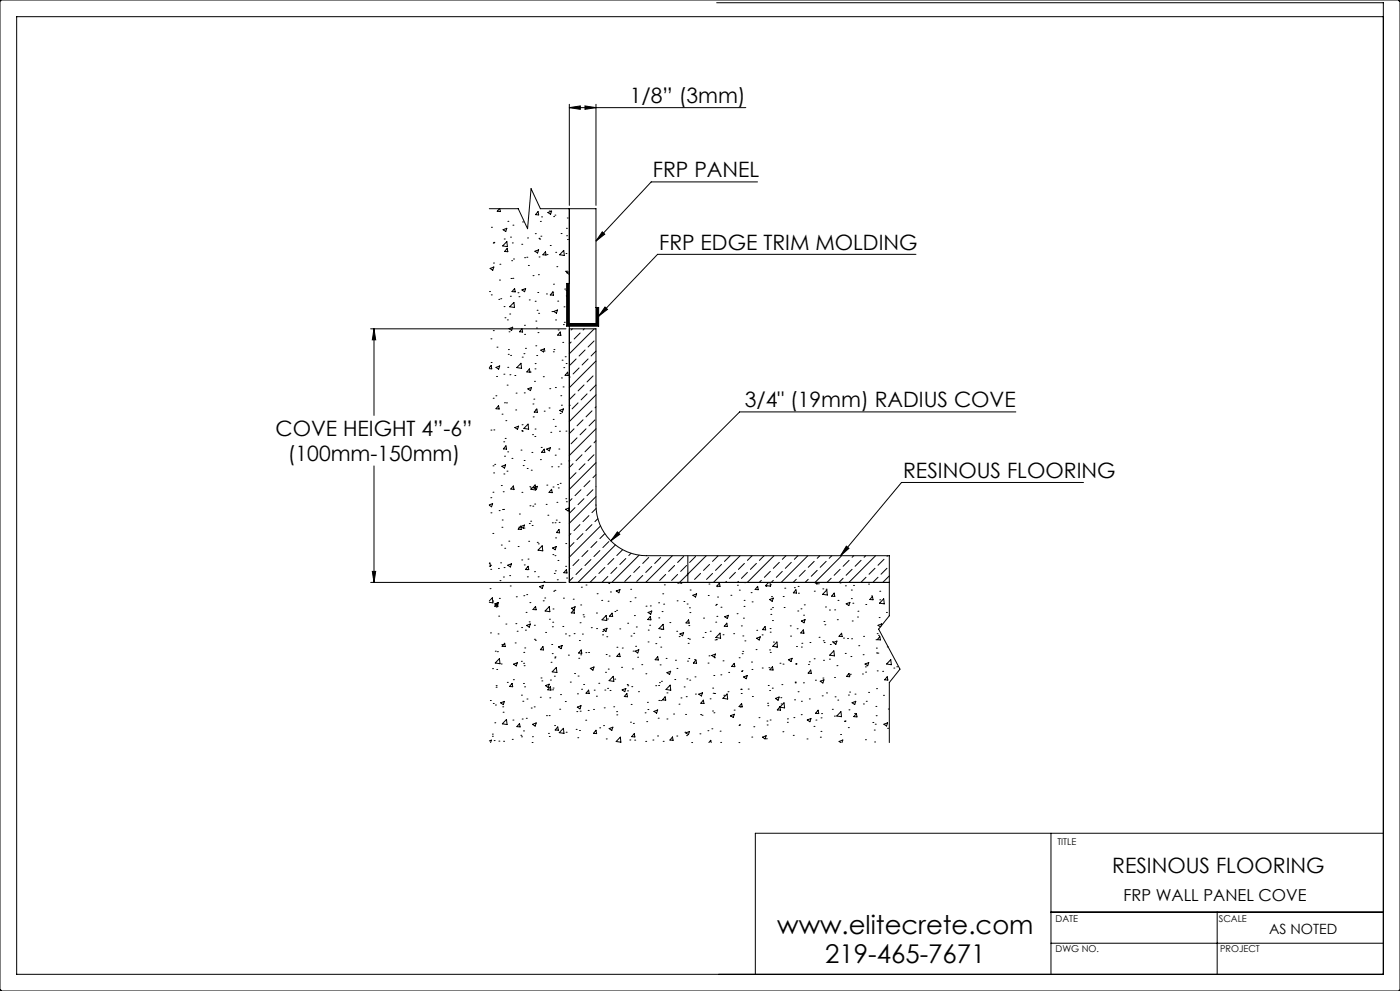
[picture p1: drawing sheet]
<svg xmlns="http://www.w3.org/2000/svg" width="420mm" height="297mm" viewBox="0 0 420 297" stroke-linecap="round" stroke-linejoin="round" font-family="sans-serif">
<g fill="none" stroke="#000" stroke-width=".3">
<path d="M-.1 0h420.1M0 0l.4 .4M0 -.1v297.2M0 0h.1M419.9 0h.1M420 -.1v297.2M420 0l-.4 .4M215 .8h200v291.2h-410v-287h410M170.8 31.3v30.2M170.8 32.3h52.9M170.8 32.3l3.3-.6v1.1zM175.5 31.7l3.3 .6-3.3 .5z"/>
<path d="M178.8 31.3v30.2M227.3 54.5h-31.9l-16.6 17.7M146.8 62.5h8.7l2.8 6 1-12 2.8 6h16.7v34.4h-8v-34.4M147.4 68.1h.1M148 72.9h.1M148 78.8h.1M148.2 72.6h.1M149.8 62.5l-.6 .8 .9 .1-.1-.9M150 79.2h.1M150.9 68.9l1.1-.5-.3 1zM151.3 71.6h.1M152 72.4l.2 1.5-1.4-.2z"/>
<path d="M152.2 74.4l.1 1h-.9zM152.4 66.3h.1M153.2 71.1h.1M153.5 78.1h.1M153.7 72.8h.1M153.9 67.5h.1M154 77.6h.1M156.5 73.2h.1M156.8 66.5h.1M157.4 77.2h.1M158.1 77.1h.1M158.3 71.3h.1"/>
<path d="M158.5 79.6h.1M160.5 75.3l1.1-.4-.3 .9zM160.6 70h.1M161.4 63.4l.2 1-1-.1zM161.7 71.4h.1M161.7 77h.1M161.9 71.7h.1M162.1 66.4h.1M162.3 70.8h.1M162.5 65h.1M163.6 75.4l.2 1h-.9zM164.1 76.3h.1"/>
<path d="M164.4 63.7l1.1-.4-.3 .9zM164.8 63.2h.1M165.1 73.6h.1M166.1 64.9h.1M166.5 64.5h.1M166.7 75.6h.1M167.1 79.9h.1M168.3 70h.1M169.1 75.1l.2 1.5-1.4-.3zM169.8 76h.1M169.9 68.4h.1M170 70.7h.1"/>
<path d="M170.2 65.3h.1M170.2 71.8h.1M180.7 69.5l.7 .7-2.6 2zM274.8 76.2h-77.5l-17.7 18.6M111.2 98.5h58.6M112.2 98.5v26M112.2 98.5l.5 3.4h-1zM146.9 87.4h.1M147 80.5l1.2-.5-.4 1zM147.4 88.4h.1M148 99.1h.1M149.6 89.7h.1"/>
<path d="M149.8 83.9h.1M150.2 89.5h.1M151.2 91.9h.1M151.5 95.2h.1M152.2 95.9h.1M152.7 98.5l1.1-.4-.3 .9zM152.7 99.4h.1M152.9 94.1h.1M153.1 88.8h.1M153.3 83.5h.1M153.8 83.4h.1M154.2 90.6l.1 1.6-1.4-.3z"/>
<path d="M154.4 86.5l.2 1-1-.1zM155.4 87.7h.1M155.7 88.9h.1M156.6 86.9l1.1-.4-.3 .9zM156.6 98.5l.2 1-1-.1zM156.7 86.8h.1M157.3 97.5h.1M158.8 89.9h.1M159.9 82.6h.1M160.5 90.3h.1M160.8 96.2h.1M160.9 98.3h.1"/>
<path d="M161.1 93h.1M161.3 87.7h.1M161.4 99.7h.1M161.5 82.3h.1M161.6 93.9h.1M163.9 88.1h.1M165.6 93.4h.1M165.8 87.6h.1M165.9 87.5l.1 1-.9-.1zM166 85.2h.1M166.1 93.3l1.2-.4-.4 1zM166.7 95.9h.1"/>
<path d="M167.3 90.2h.1M167.4 98.9h.1M168.1 99.5l.2 1-1-.1zM169 97.3h.1M169.2 92h.1M169.3 96.6h.1M169.4 86.6h.1M169.6 81.3h.1M169.8 87.1h.1M169.9 88.7h.1M170 81.3h.1M170.8 81.4l-.8 .3 .8 .6"/>
<path d="M170.8 98.5h8v52.8a15.2 15.2 0 0 0 15.2 15.2h72.8v18l-3.2 4 6.4 12-3.2 4v18M170.8 97.7v76.8h96M170.8 84.9h-.8v12.8h9.6v-5.6h-.8M171.7 98.5l-.4 .4M174 99.8l-1.8 1.8M175.3 98.5l-.4 .4M178.3 98.5l-7.5 7.5M181.5 92l.7 .7-2.6 2.1zM146.8 110.2l.5-.7 .2 1h-.7M147.3 101.5h.1M147.3 108.6h.1M147.9 119.4h.1"/>
<path d="M148.8 118.6h.1M148.8 110.1l1.1-.4-.3 .9zM149 112.8h.1M149.1 104h.1M151.2 112.2h.1M152.1 115.4h.1M152.3 110.1h.1M152.5 106.2h.1M152.5 104.8h.1M153 112.3h.1M153.2 106.5h.1M154.5 112.5h.1"/>
<path d="M154.8 117.8h.1M156.3 108.9l.2 1.5-1.5-.2zM156.7 107h.1M157.2 106h.1M157.3 117.7h.1M157.4 100.2h.1M157.6 104.4h.1M158.3 116.5l1.2-.4-.4 1zM158.8 110.5l.2 1h-.9zM159 111.5h.1M160.2 119.6h.1M160.3 114.3h.1"/>
<path d="M160.5 110.5h.1M160.5 109h.1M160.7 103.6h.1M161 106.6h.1M162.2 104.9l1.2-.4-.4 1zM163 112.9h.1M163.2 105.2h.1M164.9 116.5h.1M166 105.4h.1M166.2 104.8h.1M166.6 116.1h.1M168.2 118.6h.1"/>
<path d="M168.4 113.3h.1M168.6 107.9h.1M168.8 102.6h.1M168.9 116h.1M169.1 110.2h.1M169.6 106.9h.1M169.8 108.9h.1M170.3 111.5l.2 1h-1zM171 113l-.2 .2M171.3 102.5l-.5 .6M172.5 118l-1.7 1.8M172.8 107.6l-1.8 1.8"/>
<path d="M173.7 110.3l-1.8 1.8M175.2 115.4l-1.8 1.8M175.5 104.9l-1.8 1.8M176.1 118l-1.8 1.8M176.4 107.6l-1.8 1.8M177.9 112.7l-1.8 1.8M178.2 102.2l-1.8 1.8M178.8 108.2l-8 8M178.8 118.3l-8 8M178.8 105.2l-1.5 1.5M178.8 115.4l-1.8 1.8M112.2 139.6v34.9"/>
<path d="M147.3 128.9h.1M147.9 139.6h.1M148.2 128.8h.1M148.4 139.2h.1M149.6 121.6l.2 1-1-.1zM150.6 139.7l1.1-.4-.3 1zM150.6 124.1h.1M151.1 132.4h.1M151.3 120.7h.1M151.4 136.7h.1M151.5 131.4h.1M151.7 126.1h.1"/>
<path d="M151.8 133.6l.2 1-1-.1zM151.9 120.7h.1M152.3 135.4h.1M153.6 137.4h.1M154.5 128.1l1.1-.4-.3 1zM154.7 122.9h.1M156.3 134.9h.1M156.5 129.1h.1M156.6 127.3h.1M156.7 129.2h.1M157 139.5h.1M157.2 138h.1"/>
<path d="M158.4 127.1l.2 1.5-1.4-.2zM159.6 135.6h.1M159.8 130.3h.1M159.9 121.1h.1M160 124.9h.1M160.5 130.8h.1M160.5 128.6h.1M160.7 122.8h.1M161 122.6l.2 1-.9-.1zM162.1 137.7h.1M162.4 134.1h.1M163.3 123.2h.1"/>
<path d="M163.3 134.6l.1 1-.9-.1zM164 134.6l1.1-.4-.3 .9zM164.7 122.3h.1M165.2 129.6h.1M165.5 139.9h.1M166 125.7h.1M166.6 136.4h.1M166.6 127.8h.1M167.5 139.9h.1M167.7 134.6h.1M167.8 129.2h.1M167.9 123l1.1-.4-.3 .9z"/>
<path d="M168 123.9h.1M168.3 139.1h.1M168.4 121.4h.1M169.8 129.2h.1M170.7 138.1h.1M170.8 121.5h.1M171.9 139l-1.1 1.1M172.2 128.5l-1.4 1.4M173.1 131.2l-1.8 1.8M173.4 120.7l-1.8 1.8M174.6 136.3l-1.8 1.8M174.9 125.8l-1.8 1.8"/>
<path d="M175.5 139l-1.8 1.8M175.8 128.5l-1.8 1.8M177.3 133.6l-1.8 1.8M177.6 123.1l-1.8 1.8M178.2 136.3l-1.8 1.8M178.5 125.8l-1.8 1.8M178.8 128.5l-8 8M178.8 138.7l-8 8M178.8 121.9l-.3 .3M178.8 132.1l-.6 .6M304.8 123.5h-82.9l-38.7 38.6M146.8 151.3l1-.4-.3 1-.7-.5"/>
<path d="M147.2 149.2h.1M147.3 153.7h.1M147.9 159.9h.1M147.9 147.5h.1M148.1 141.7h.1M149.7 153h.1M150.4 145.5h.1M150.6 158h.1M150.7 155.8h.1M150.8 152.7h.1M151 147.4h.1M151.1 152.7h.1"/>
<path d="M151.2 142h.1M152.1 141.2h.1M153.9 146.7h.1M154 145.6l.2 1h-1zM155.6 158h.1M155.8 154.1h.1M156.2 157.8l1.1-.4-.3 .9zM156.2 157.7l.2 1-.9-.1zM156.6 147.6h.1M157.2 158.3h.1M158.2 140.4h.1M158.8 156.9h.1"/>
<path d="M158.9 145.9h.1M159 151.6h.1M159.2 146.2h.1M159.2 156.2h.1M159.4 140.9h.1M159.6 157.5h.1M159.8 151.7h.1M160.1 146.2l1.1-.4-.3 .9zM160.4 151.1h.1M160.5 145.3l.2 1.6-1.4-.3zM163.8 151.2h.1M164 145.4h.1"/>
<path d="M164.4 154.4h.1M165.5 146.6l.2 1.1-1-.1zM165.7 156.7h.1M165.9 146h.1M166.5 156.7h.1M166.9 155.9h.1M167.1 150.6h.1M167.3 145.2h.1M167.5 146.2h.1M167.7 158.7l.2 1-1-.1zM167.7 156.6h.1M168.1 144.9h.1"/>
<path d="M169.7 152.6l1.1-.4-.3 1zM169.7 149.5h.1M169.9 150.4h.1M171.3 159.9l-.5 .5M171.6 149.5l-.8 .8M172.5 152.1l-1.7 1.8M172.8 141.7l-1.8 1.8M174 157.2l-1.8 1.8M174.3 146.8l-1.8 1.8M174.9 159.9l-1.8 1.8M175.2 149.5l-1.8 1.7M176.7 154.5l-1.8 1.8"/>
<path d="M177 144.1l-1.8 1.8M177.6 157.2l-1.8 1.8M177.9 146.8l-1.8 1.8M178.8 148.8l-8 8M178.8 142.3l-.9 .9M178.8 145.9h.1M178.8 152.4l-1.2 1.2M179.4 155.4l-.9 .9M180.2 157.6l-9.4 9.4M181.4 159.9l-1.4 1.5M185.2 159.4l.7 .7-2.7 2zM325 144.6h-54.5l-18.3 21.9"/>
<path d="M111.2 174.5h58.6M111.7 171.2h1l-.5 3.3zM146.8 168.9l.2-.2 .2 1h-.4M147 176.4h.1M147.2 169.4h.1M147.2 170.6h.1M149.5 170.4h.1M149.8 179.3h.1M150 174h.1M150.2 168.7h.1M150.4 163.4h.1M151 172.9h.1"/>
<path d="M151.2 170.1h.1M151.4 164.3h.1M152.3 169.4l1.1-.4-.3 .9zM152.6 162.2h.1M152.9 172.5h.1M153.1 175.6h.1M154.9 178.9h.1M155.4 163.8h.1M156.5 167.8h.1M157.1 178.5h.1M157.3 169.3h.1M158 178.2h.1"/>
<path d="M158.1 170.7h.1M158.2 172.9h.1M158.4 167.6h.1M158.4 169.7l.2 1-.9-.1zM158.6 162.2h.1M160.4 171.3h.1M161.2 162.5h.1M161.4 172.9h.1M161.5 163h.1M161.9 175.8l1.1-.4-.3 1zM162.7 163.6l.1 1.5-1.4-.2zM163.2 174.3h.1"/>
<path d="M163.4 179.2h.1M165.8 164.2l1.1-.4-.3 1zM165.9 166.2h.1M166.1 177.2h.1M166.3 171.9h.1M166.5 176.9h.1M166.5 166.5h.1M166.6 171.1h.1M166.7 161.2h.1M167.2 173.8h.1M167.4 168h.1M169 179.3h.1"/>
<path d="M169.7 169.7h.1M169.7 162.9h.1M169.9 170.7l.2 1-.9-.1zM170 173.2h.1M171 170.4l-.2 .2M171.9 173.1l-1.1 1.1M172 179.6h.1M172.2 162.6l-1.4 1.4M173.7 167.7l-1.8 1.8M174.4 176h.1M174.6 170.4l-1.8 1.8M175.8 175.3h.1"/>
<path d="M176.4 165l-1.8 1.8M177.3 167.7l-1.8 1.8M178.8 172.8l-1.8 1.7M179.1 162.3l-1.8 1.8M179.1 177.9h.1M180 165l-1.8 1.8M180.5 179.9h.1M181.5 170.1l-1.8 1.8M182.4 172.8l-1.8 1.7M182.6 174.9h.1M182.7 162.3l-1.8 1.8M183.1 177.4h.1"/>
<path d="M184.1 167.4l-1.7 1.8M184.6 163.3l-11.2 11.2M184.9 177.1l1.1-.4-.3 1zM185 170.1l-1.7 1.8M186.8 164.7l-1.8 1.8M187.7 167.4l-1.8 1.8M189.2 176.6h.1M189.2 172.5l-1.8 1.8M189.3 165.8l-.7 .7M190.5 179.2h.1M191.7 166.4l-8.1 8.1M191.9 169.8l-1.8 1.8"/>
<path d="M192.8 172.5l-1.8 1.8M194.6 167.1l-1.8 1.8M195.5 169.8l-1.8 1.8M198.2 167.1l-1.8 1.8M198.8 178h.1M199.3 175.3h.1M199.7 172.2l-1.8 1.8M201.7 166.5l-8 8M202.4 169.5l-1.8 1.8M203.3 172.2l-1.8 1.8M203.3 174.8h.1M203.7 174.5l.8 .2v-.2"/>
<path d="M204.1 174.7h.1M205.1 166.8l-1.8 1.8M206 169.5l-1.8 1.8M206.4 166.5v8M207 176.8h.1M207.5 174.5h.1M207.9 178.4l1.1-.4-.3 .9zM208.7 166.8l-1.8 1.8M210.2 171.9l-1.8 1.7M211.1 174.5h.1M211.9 166.5l-8 8M212.5 178.5h.1"/>
<path d="M212.7 175h.1M212.9 169.2l-1.8 1.8M213.8 171.9l-1.8 1.7M215.1 175.8h.1M215.3 178.9h.1M215.5 166.5l-1.7 1.8M215.8 174.7l.2 1h-.9zM216.5 169.2l-1.8 1.8M217.9 174.2l-.3 .3M219.1 166.5l-1.8 1.8M219.3 178.4h.1M220.6 171.5l-1.8 1.8"/>
<path d="M221.2 175.4h.1M221.5 174.2l-.3 .3M221.8 176.9h.1M222 166.5l-8 8M223.2 179.9h.1M223.3 168.8l-1.8 1.8M223.4 174.6h.1M224.2 171.5l-1.8 1.8M225.3 177.6h.1M225.6 166.5l-1.4 1.5M226.9 168.8l-1.8 1.8M227.3 175.7l.2 1h-1z"/>
<path d="M228.4 173.9l-.6 .6M229.2 166.5l-1.4 1.5M229.8 175.8h.1M230.6 174.5l-.9 1 1.4 .2-.1-1.2M230.9 179.7l1.1-.5-.3 1zM231.1 171.2l-1.8 1.8M231.1 175.3h.1M231.4 178.8h.1M232 173.9l-.6 .6M232.2 166.5l-8 8M233.8 168.5l-1.8 1.8M234.7 171.2l-1.8 1.8"/>
<path d="M235 178.8h.1M235.4 176.3h.1M235.8 166.5l-1.1 1.1M237.4 168.5l-1.8 1.8M238.3 176.1h.1M238.8 176.7l.2 1h-1zM238.9 173.6l-1 .9M239.4 166.5l-1.1 1.1M239.4 175.8h.1M239.5 177.8h.1M241.6 170.9l-1.8 1.8M242.4 166.5l-8 8"/>
<path d="M242.5 173.6l-1 .9M244.3 168.2l-1.8 1.8M244.3 177.2h.1M244.3 174.5l.8 .6 .2-.6M245.2 170.9l-1.8 1.8M245.5 175h.1M245.9 166.5l-.7 .8M246.8 176.5h.1M247.8 176.6h.1M247.9 168.2l-1.8 1.8M248 176.8l.2 1.5-1.4-.2zM249.3 173.3l-1.2 1.2"/>
<path d="M249.5 166.5l-.7 .8M250.3 177.7l.1 1h-.9zM251.4 179.9h.1M252 174.7h.1M252 170.6l-1.8 1.8M252.4 166.7l-7.9 7.8M252.9 173.3l-1.2 1.2M253.6 175.6h.1M253.9 163.7l.8 .6-2.5 2.2zM254.7 167.9l-1.8 1.8M255.4 176.8h.1M255.4 179.4h.1"/>
<path d="M255.6 170.6l-1.8 1.8M256.1 175.5h.1M256.1 166.5l-.5 .5M258.3 167.9l-1.8 1.8M259.7 166.5l-.5 .5M259.8 173l-1.5 1.5M260.6 175.1h.1M261.5 178.6h.1M261.7 178.8l.2 1-.9-.1zM262.5 170.3l-1.8 1.8M262.7 166.5l-8 8M263.4 173l-1.5 1.5"/>
<path d="M263.9 177.2h.1M263.9 179.8h.1M265.1 179.5l.2 1.5-1.4-.2zM265.2 167.6l-1.8 1.8M266.1 170.3l-1.8 1.8M266.3 166.5l-.2 .2M266.8 172.6l-2 1.9M146.8 180.1l.9-.9 .2 1.5-1.1-.2M147.1 189.7h.1M147.8 180.1h.1M148.4 181l1.2-.4-.4 .9zM148.6 195.2h.1"/>
<path d="M148.9 181.9h.1M149.2 180.7l.2 1h-1zM149.2 195.3h.1M149.4 190h.1M149.6 184.7h.1M149.8 197.4l.2 1.5-1.4-.2zM150.3 199h.1M150.5 193.2h.1M151 193.2h.1M151.4 192.8l.2 1-1-.1zM151.8 187h.1M154.1 199l1.1-.4-.3 1z"/>
<path d="M154.6 192.7h.1M154.8 186.9h.1M155.1 189.2h.1M156.4 198.2h.1M156.5 188.1h.1M157.1 198.8h.1M157.1 195.5h.1M157.2 199.5h.1M157.4 194.2h.1M157.6 188.9h.1M157.8 183.5h.1M158 187.4l1.1-.4-.3 1z"/>
<path d="M158.8 186.4h.1M159 180.6h.1M160.3 187.4h.1M160.3 191.6h.1M160.6 191.9h.1M160.7 181.7l.2 1.1-1-.1zM162.9 193.8l.2 1-1-.1zM163 180.1h.1M163.7 189.5h.1M164.8 181.8l.2 1.5-1.5-.2zM164.8 185.6h.1M165.3 198.5h.1"/>
<path d="M165.5 193.2h.1M165.7 195.9h.1M165.7 187.8h.1M165.8 186.5h.1M165.9 182.5h.1M166.4 197.2h.1M166.5 196.9h.1M167.5 193.9l1.2-.5-.4 1zM168.8 187.8h.1M169.6 190h.1M170.5 196.3h.1M170.7 190.6h.1"/>
<path d="M171.4 182.3l1.1-.5-.3 1zM172.1 182.8l.2 1-.9-.1zM172.2 189.9h.1M173.6 197.3h.1M173.8 192h.1M174 186.6h.1M174.2 196.2h.1M174.2 181.3h.1M174.4 194.8l.1 1-.9-.1zM174.7 190h.1M174.9 184.2h.1M175.1 184.9h.1"/>
<path d="M175.8 195.6h.1M176.6 195.5h.1M177.4 188.1h.1M178.9 183.7h.1M179 188.4h.1M180.8 190.3h.1M180.8 189.2h.1M181 188.7l1.1-.4-.3 1zM181.8 196.2h.1M181.9 184.5l.1 1.5-1.4-.2zM182 190.8h.1M182.2 185.5h.1"/>
<path d="M182.4 180.2h.1M182.7 196.6h.1M183.6 183.8l.2 1-1-.1zM184.5 183.3h.1M185 182.9h.1M185.1 194h.1M185.8 195.8l.2 1-.9-.1zM185.9 188.5h.1M186.5 200h.1M186.7 194.2h.1M188.3 186.8h.1M189 180.3h.1"/>
<path d="M189.3 190.6h.1M189.9 195.1h.1M190.1 189.8h.1M190.3 184.5h.1M190.5 195.2l1.2-.5-.4 1zM190.7 193.7h.1M190.9 187.9h.1M191.3 197h.1M192.5 199.2h.1M193.8 181.7h.1M194.4 192.4h.1M194.4 183.6l1.1-.5-.3 1z"/>
<path d="M194.5 188.8h.1M194.9 187.4h.1M195.1 184.8l.2 1-1-.1zM195.1 181.6h.1M196.7 192.9h.1M197.3 196.8l.2 1-1-.1zM197.6 180.7h.1M197.6 185.2h.1M197.8 191h.1M198 199.3h.1M198.2 193.9h.1M198.4 188.6h.1"/>
<path d="M198.6 183.3h.1M198.9 187.1l.2 1.5-1.4-.2zM199.1 181.1h.1M199.8 197.3h.1M201 186.6h.1M202.6 197.9h.1M203 189.2h.1M203.1 180.1h.1M203.7 190.8h.1M204 190l1.1-.4-.3 .9zM205.2 180.3h.1M206.1 181h.1"/>
<path d="M206.3 198.1h.1M206.4 191.3h.1M206.4 192.8h.1M206.6 185.8l.2 1-1-.1zM206.6 187.5h.1M206.6 197.3h.1M206.8 182.2h.1M206.8 191.6h.1M207 183.6h.1M208.4 197.7h.1M208.8 197.8l.2 1-1-.1zM210.9 191h.1"/>
<path d="M211.1 185.2h.1M211.6 189.6h.1M212.4 198.7h.1M212.7 196.5h.1M213.1 189.2h.1M213.5 196.4l1.1-.4-.3 1zM214.3 197.1h.1M214.5 191.8h.1M214.7 181.4h.1M214.7 186.5h.1M214.9 181.1h.1M214.9 191.7h.1"/>
<path d="M215.1 184.7h.1M216 189.8l.2 1.5-1.4-.2zM216.3 182h.1M216.9 198.1h.1M216.9 190.2h.1M217.4 184.8l1.1-.4-.3 1zM218 186.8l.2 1-.9-.1zM220.1 189.9h.1M220.3 198.8l.2 1-1-.1zM221.1 183.9h.1M221.7 197.1h.1M222.4 187.6h.1"/>
<path d="M222.6 195.9h.1M222.8 195.2h.1M222.8 190.6h.1M223 185.3h.1M223.2 181.7h.1M223.5 192.1h.1M225.5 198.4h.1M225.6 180.4h.1M226.8 194.7h.1M227 191.3l1.1-.4-.3 .9zM227 188.9h.1M228.6 190.3h.1"/>
<path d="M229.5 187.8l.2 1-.9-.1zM230.9 194.8h.1M231 188.4h.1M231.1 189.5h.1M231.1 195.5h.1M231.2 182.6h.1M231.3 184.1h.1M231.7 186h.1M231.7 199.8l.2 1-.9-.1zM231.8 182.1h.1M232 192.4h.1M232.9 193.9h.1"/>
<path d="M233.1 192.4l.2 1.5-1.5-.2zM234 198.8h.1M234.9 199h.1M235.2 182.1h.1M236.5 197.7l1.1-.4-.3 1zM237.1 187.6h.1M237.2 190.6h.1M238.7 199.1h.1M238.8 198.9h.1M238.9 193.8h.1M239.1 188.4h.1M239.3 183.1h.1"/>
<path d="M240.3 182.5h.1M240.4 193.9h.1M240.4 186.1l1.1-.4-.3 1zM240.6 192.8h.1M241 188.8l.2 1-1-.1zM241.1 184.4h.1M241.3 181.3h.1M242.5 199.1h.1M242.8 198.3h.1M243 192.6h.1M244.2 197.4h.1M245.7 191h.1"/>
<path d="M247 192h.1M247.1 197.9h.1M247.2 186.2h.1M247.3 192.6h.1M247.4 187.2h.1M247.6 181.9h.1M248.8 182.8h.1M248.8 197.5h.1M249.1 193.2h.1M249.7 192.3h.1M250 192.6l1.1-.5-.3 1zM250.2 195l.1 1.6-1.4-.3z"/>
<path d="M250.4 182.8h.1M251.1 199.5h.1M251.2 185.7h.1M252.5 189.8l.2 1-1-.1zM253 191.2h.1M253.6 195.8h.1M253.9 181l1.1-.5-.3 1zM254.3 191.4h.1M255.3 196.8h.1M255.5 191.4h.1M255.7 186.1h.1M255.9 180.8h.1"/>
<path d="M257.3 184.9h.1M257.4 183.2h.1M257.6 193.5h.1M258.9 196.2h.1M259.1 190.7h.1M259.5 199l1.1-.4-.3 .9zM259.6 199.9h.1M259.7 181.2h.1M262.8 191.7h.1M262.9 194.2h.1M262.9 195.7h.1M263.1 189.9h.1"/>
<path d="M263.4 195.7h.1M263.6 190.4h.1M263.7 185.1h.1M264 190.8l.1 1-.9-.1zM264.3 187.7l.2-.7-1.1 .4 .7 .5M265.9 183.5h.1M266.2 193.9h.1M267.2 197.7l.2 1.5-1.4-.2zM269 199.8h.1M147.1 209.9h.1M147.8 200.4h.1M148 210.8h.1"/>
<path d="M148.4 216.6h.1M148.6 211.3h.1M148.8 206h.1M148.8 205.5h.1M149 200.6h.1M150.2 210.6l1.1-.4-.3 1zM150.8 211.8h.1M150.9 213.5h.1M151.9 215.6l.2 1.5-1.4-.2zM152.2 204.5h.1M153.6 204.8l.2 1-.9-.1zM153.9 215.8h.1"/>
<path d="M154 203.7h.1M155.8 216.9l.2 1-.9-.1zM156.4 208.3h.1M156.7 215.5h.1M156.8 210.2h.1M157 204.8h.1M157 219.1h.1M157.4 205.9h.1M157.9 215.3h.1M158.1 209.5h.1M159.4 212.2h.1M159.7 217.1l1.2-.4-.4 .9z"/>
<path d="M160.3 211.9h.1M162.1 209h.1M162.3 203.2h.1M162.5 204.1h.1M163.6 205.5l1.2-.4-.4 .9zM163.9 214.5h.1M164.5 219.8h.1M164.7 214.5h.1M164.9 209.1h.1M165.1 205.8l.2 1-1-.1zM165.1 203.8h.1M165.8 206.7h.1"/>
<path d="M165.9 206.2h.1M166.3 202.7h.1M166.4 217.5h.1M166.9 200l.2 1.6-1.4-.3zM167.3 217.9l.2 1-.9-.1zM167.9 212.6h.1M168.2 208.2h.1M169 218.3l.2 1.5-1.4-.2zM169.6 210.3h.1M169.8 219.5h.1M171.1 204.4h.1M172.4 201.9h.1"/>
<path d="M172.8 218.6h.1M173 213.3h.1M173.2 211.9l1.1-.4-.3 1zM173.2 207.9h.1M173.4 202.6h.1M173.8 218.9h.1M174 213.1h.1M174.5 206.6h.1M175.1 205.1h.1M175.7 215.8h.1M176.4 212.9h.1M176.6 206.8l.2 1-1-.1z"/>
<path d="M177.1 200.3l1.1-.4-.3 1zM178.1 212.6h.1M178.3 206.8h.1M178.8 218.9l.2 1-1-.1zM178.9 208.6h.1M179.6 204.8h.1M179.9 218.1h.1M181.1 217.5h.1M181.3 212.1h.1M181.5 206.8h.1M181.6 201.5h.1M182.3 206.3h.1"/>
<path d="M182.5 200.5h.1M182.7 218.4l1.2-.5-.4 1zM183 206.9h.1M184 202.7l.2 1.5-1.5-.2zM184.1 211.8h.1M184.4 203.5h.1M185 213.3h.1M185 214.2h.1M186.6 206.8l1.2-.5-.4 1zM188.1 207.8l.1 1-.9-.1zM188.2 205.1h.1M188.3 207h.1"/>
<path d="M188.3 205.5h.1M189.1 216.4h.1M189.3 211.1h.1M189.5 205.8h.1M189.7 200.5h.1M190 216.8h.1M190.3 219.9l.2 1-1-.1zM191.5 207.3h.1M193.5 213.6h.1M193.8 201.9h.1M194 216.3h.1M194.2 210.5h.1"/>
<path d="M194.4 212.6h.1M196.2 213.2l1.1-.4-.3 .9zM196.7 205.5h.1M197.5 215.2h.1M197.6 205.4h.1M197.7 209.9h.1M197.8 204.6h.1M198.2 210h.1M198.4 204.2h.1M199.5 208.8l.2 1h-.9zM200.1 215.5h.1M200.1 201.6l1.1-.4-.3 .9z"/>
<path d="M200.1 207.7h.1M201.1 205.3l.1 1.6-1.4-.3zM202.1 214h.1M202.4 203.7h.1M203.1 200.3h.1M203.7 211h.1M204.3 209.2h.1M205.3 205.9h.1M205.5 219.4h.1M205.7 214.1h.1M205.7 219.6l1.2-.4-.4 1zM205.9 208.8h.1"/>
<path d="M206.1 203.5h.1M206.9 203.8h.1M208.5 202.9h.1M208.6 208h.1M209.6 208l1.2-.4-.4 1zM210 219.9h.1M210.2 214.1h.1M210.6 214.4h.1M211 209.8l.2 1h-1zM212.4 219h.1M213 209.4h.1M213.6 218.4h.1"/>
<path d="M213.8 213.1h.1M213.8 206.2h.1M213.9 207.8h.1M214.1 202.4h.1M214.2 213.6h.1M214.4 207.8h.1M216 219.1h.1M216.3 202.2h.1M217.2 208.4h.1M218.1 208l.2 1.5-1.4-.2zM218.4 207.3h.1M218.6 201.5h.1"/>
<path d="M219.2 214.7h.1M219.2 214.5l1.1-.4-.3 .9zM220.2 212.8h.1M221.7 217.4h.1M221.9 217.2h.1M222.1 211.9h.1M222.3 206.6h.1M222.4 207.8h.1M222.5 201.2h.1M222.5 210.8l.2 1h-1zM222.6 201h.1M223.1 202.9l1.1-.4-.3 .9z"/>
<path d="M224.5 206.5h.1M225.6 200.6h.1M225.7 208.7h.1M226.1 217.8h.1M227.7 215.1h.1M228.7 200.2h.1M230.1 216.1h.1M230.1 217.3h.1M230.3 210.8h.1M230.4 211.5h.1M230.5 205.4h.1M230.7 200.1h.1"/>
<path d="M230.9 206.9h.1M231 215.8h.1M231.7 206.2h.1M232.6 209.3l1.1-.4-.3 1zM234 211.8l.1 1h-.9zM234.3 209.1h.1M234.4 211h.1M234.6 205.2h.1M234.9 219.3h.1M235.2 210.6l.2 1.6-1.4-.3zM236.2 216.5h.1M236.2 215.4h.1"/>
<path d="M238.2 215.1h.1M238.4 209.7h.1M238.6 204.4h.1M238.6 204.7h.1M239.4 207.3h.1M240.4 214.2h.1M240.4 210.2h.1M241 204.6h.1M242.2 215.8l1.1-.5-.3 1zM242.8 209.5h.1M243.2 200.8l.2 1-1-.1zM244.2 217.7h.1"/>
<path d="M244.6 203.9h.1M244.8 215.8h.1M245.4 212.8l.2 1.1-.9-.1zM246.1 204.2l1.1-.5-.3 1zM246.3 219.2h.1M246.3 215.1h.1M246.5 213.9h.1M246.7 208.5h.1M246.9 203.2h.1M248 207.7h.1M249.7 212.6h.1M250.3 214.6h.1"/>
<path d="M250.4 203h.1M250.5 208.8h.1M251.3 209.8h.1M252.3 213.3l.2 1.5-1.5-.2zM253.3 216.2h.1M253.5 216.1h.1M254.5 218.1h.1M254.5 208.3h.1M254.7 212.7h.1M254.7 201.8l.2 1-1-.1zM254.7 202.5h.1M254.9 207.4h.1"/>
<path d="M255.1 202.1h.1M255.6 210.6l1.1-.4-.3 .9zM256.4 213.8h.1M256.5 208h.1M256.9 213.9l.2 1-1-.1zM258.7 202h.1M259 211h.1M259.7 201.4h.1M259.9 210.2h.1M260.6 207.5h.1M261.9 216.5h.1M262.3 218.8h.1"/>
<path d="M262.6 217h.1M262.8 211.7h.1M262.9 214.5h.1M263 206.4h.1M263.2 201.1h.1M264.8 201.2h.1M265 208.4h.1M265.2 217l1.1-.4-.3 1zM266.2 202.8l.2 1-1-.1zM266.3 218.3h.1M266.5 212.5h.1M268.2 200.2h.1"/>
<path d="M146.8 222.1l.6-.3-.2 .7M147.7 220h.1M147.7 220.7h.1M148.2 221.9h.1M149.7 222.1h.1M151.1 222.2h.1M153.7 221.6h.1M156.2 220.4h.1M156.5 220.8h.1M159.6 222.5h.1M159.7 220.8h.1M164.8 220.7h.1"/>
<path d="M173.3 221.1h.1M181.9 221.5h.1M186.1 220.9l.2 1.5-1.5-.2zM189 221.8h.1M190.4 221.8h.1M193.7 222.2h.1M195.9 221.8h.1M197.3 220.6h.1M199 222.2h.1M201.8 220.9l.1 1-.9-.1zM203 220.6h.1M206 220.5h.1"/>
<path d="M207.5 222.5h.1M212.7 222.5l.5-.6 .2 .6M216.2 222.5h.1M221.7 222.5h.1M225.5 220.9h.1M228.7 220.9l1.2-.4-.4 1zM229.9 221.4h.1M238 220.4h.1M242.1 221.5h.1M246.1 220.9h.1M252.2 220.1h.1M252.2 222.5l-.5-.3 1.1-.4-.2 .7"/>
<path d="M259.6 221.7h.1M262.4 222.4h.1M315.3 249.7v42.3M415 249.7h-188.4v42.3M315.3 273.4h99.7M365.1 273.4v18.6M-.1 297h420.1M0 297v.1M.4 296.6l-.4 .5M315.3 282.7h99.7M419.6 296.6l.4 .4M420 297l-.1 .1"/>
</g>
<g fill="#000">
<path d="M112.2 98.5l.5 3.4h-1zM111.7 171.2h1l-.5 3.3zM185.2 159.4l-2 2.7 2.7-2zM175.5 31.7l3.3 .6-3.3 .5zM170.8 32.3l3.3-.6v1.1z"/>
<path d="M253.9 163.7l.8 .6-2.5 2.2zM180.7 69.5l.7 .7-2.6 2zM181.5 92l.7 .7-2.6 2.1z"/>
</g>
<path d="M178.8 92.1v4.8h-.4v.8h1.2v-5.6zM170.8 96.9v.8h7.6v-.8zM170 84.9v12.8h.8v-12.8z" fill-rule="evenodd" fill="#000"/>
<g font-size="7.8">
<text x="233.2" y="279.9">www.elitecrete.com</text>
<text x="247.5" y="288.7">219-465-7671</text>
</g>
<g font-size="6.3">
<text x="189" y="30.9">1/8” (3mm)</text>
<text x="195.9" y="53.1">FRP PANEL</text>
<text x="197.7" y="74.8">FRP EDGE TRIM MOLDING</text>
<text x="223.5" y="122.1">3/4&quot; (19mm) RADIUS COVE</text>
<text x="82.6" y="130.7">COVE HEIGHT 4”-6”</text>
<text x="86.3" y="138.3">(100mm-150mm)</text>
<text x="270.9" y="143.2">RESINOUS FLOORING</text>
<text x="333.7" y="261.7">RESINOUS FLOORING</text>
</g>
<text font-size="4.9" x="337" y="269.9">FRP WALL PANEL COVE</text>
<text font-size="4.2" x="380.7" y="279.9">AS NOTED</text>
<g font-size="2.8">
<text x="317.2" y="253.4">TITLE</text>
<text x="316.7" y="276.2">DATE</text>
<text x="365.6" y="276.2">SCALE</text>
<text x="316.7" y="285.2">DWG NO.</text>
<text x="366" y="285.2">PROJECT</text>
</g>
</svg>
